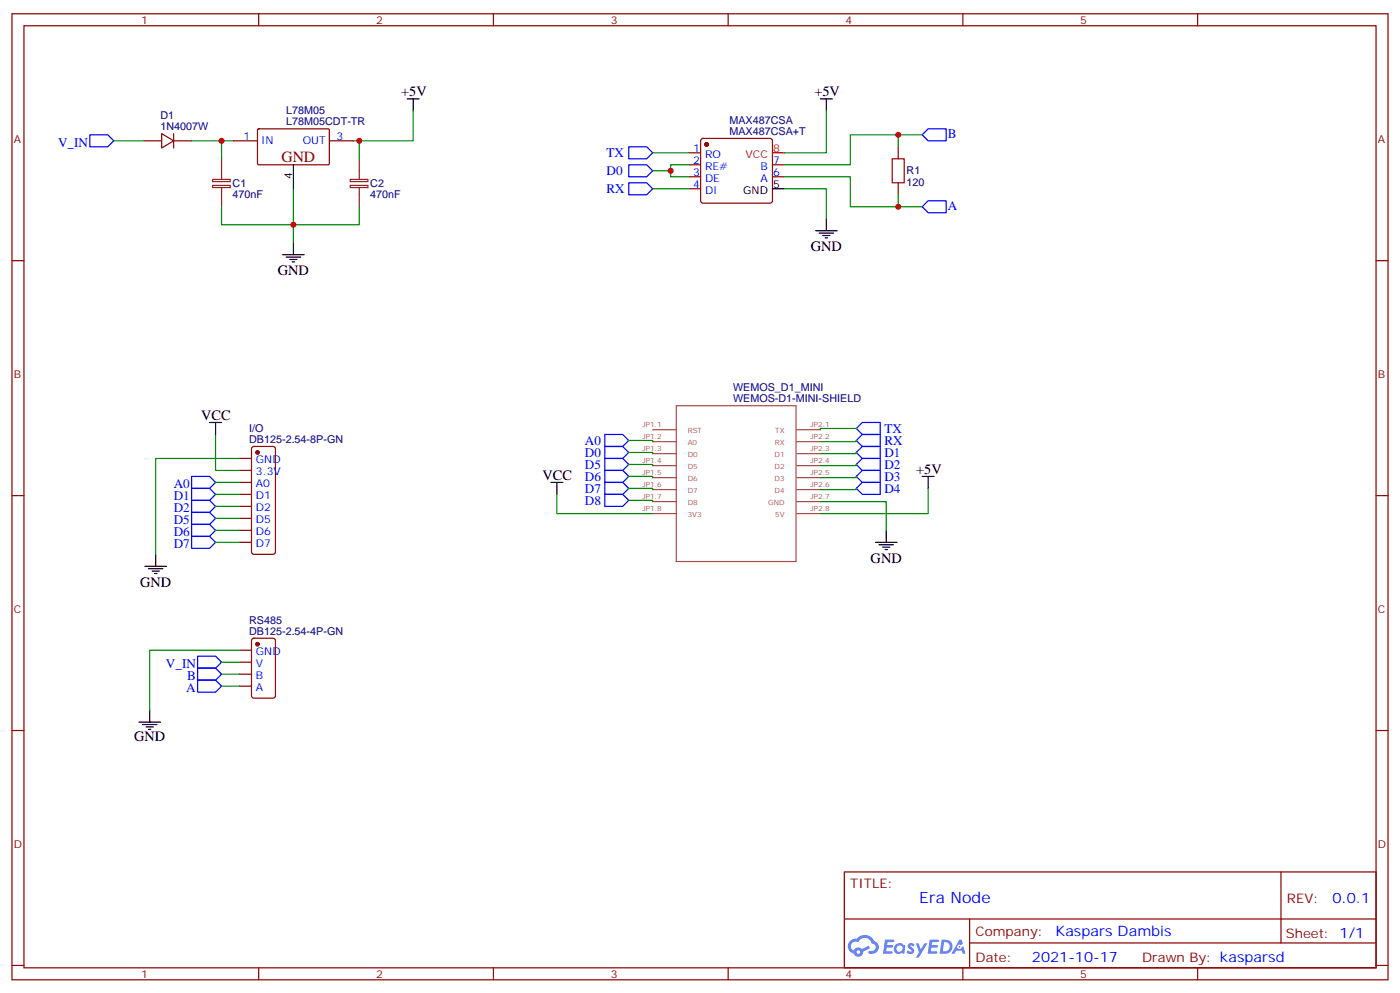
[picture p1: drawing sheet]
<svg xmlns="http://www.w3.org/2000/svg" width="412mm" height="292mm" viewBox="0 0 412 292" stroke-linecap="round" stroke-linejoin="round" font-family="sans-serif">
<g fill="none" stroke="#870000" stroke-width=".35">
<path d="M3.5 4.1h405.4v284.3h-405.4zM7.1 7.6h398.2v277.3h-398.2zM76.2 4.1v3.5M145.3 4.1v3.5M214.5 4.1v3.5M283.6 4.1v3.5M352.8 4.1v3.5M3.5 76.7h3.6M405.3 76.7h3.6M3.5 145.9h3.6M405.3 145.9h3.6M3.5 215h3.6"/>
<path d="M405.3 215h3.6M248.7 256.6h156.6v28.3h-156.6zM377.3 256.7v20.8M248.7 270.5h156.5M285.6 277.5h119.6M285.6 270.5v14.1M3.5 284.2h3.6M76.2 284.9v3.5M145.3 284.9v3.5M214.5 284.9v3.5M283.6 284.9v3.5M352.8 284.9v3.5"/>
<path d="M405.3 284.2h3.6"/>
</g>
<g fill="#5487ff">
<path d="M267.7 277.8a1.22 1.22 0 0 1 1.7 .3l-.4 .6a.47 .47 0 0 0-.3-.4 .47 .47 0 0 0-.5 .1l.1 .3a1.14 1.14 0 0 1 .8 1.7 1.14 1.14 0 0 1-1.9 0l-.2-.2 .5-.5 .7 .4a.29 .29 0 0 0 .3-.2 .29 .29 0 0 0-.2-.4 1.04 1.04 0 0 1-.6-1.7z"/>
<path d="M260.7 276.6h2.4l.3 .2-.2 .5h-1.8l-.1 .9h1.5l.3 .3-.3 .4h-1.6l-.2 1.1 1.7 .1 .2 .3-.2 .3h-2.6z"/>
<path d="M273.8 276.6h2.4l.3 .2-.1 .5h-1.8l-.2 .9h1.6l.3 .3-.4 .4h-1.6l-.1 1.1 1.7 .1 .2 .3-.2 .3h-2.6z"/>
<path d="M282.6 276.6h.7l.3 1.2-.6 .3a.69 .69 0 0 0-1 .3 .69 .69 0 0 0 .4 1 .69 .69 0 0 0 .9-.6l.5-.3 .6 2.2h-.8l-.2-.9h-1.8l-.5 .9h-.8z"/>
<path d="M269.8 277.7h.8l.6 1.8 1.1-1.8h.9l-2.6 4.1h-.8l.9-1.5z"/>
<path d="M277.4 276.6l-.6 4.1h1.3a2.11 2.11 0 0 0 2.5-2.1 2.11 2.11 0 0 0-2.5-2zM278.1 277.3a1.39 1.39 0 0 1 1.7 1.4 1.39 1.39 0 0 1-1.8 1.3h-.3z"/>
<path d="M263.7 278.2a1.54 1.54 0 0 0-.1 2.1 1.54 1.54 0 0 0 2.2 .2l.6 .2 .3-2.3-.2-.2-.4-.1a1.49 1.49 0 0 0-2.4 .1zM264 279.2a.94 .94 0 0 1 1.8 0 .94 .94 0 0 1-1.8 0z"/>
<path d="M250.4 276.9a2.18 2.18 0 0 0 1.1 3.8 1.44 1.44 0 0 0 1.6 .9 1.44 1.44 0 0 0 1.2-1.5l2-1-.5-.7-1.9 .9a1.47 1.47 0 0 0-2.4 .5 1.39 1.39 0 0 1-.7-2 1.39 1.39 0 0 1 2-.4 2.12 2.12 0 0 1 2.2-1.3 2.12 2.12 0 0 1 1.9 1.6 1.14 1.14 0 0 1 1.1 1.5 1.14 1.14 0 0 1-1.7 .7 .43 .43 0 0 0-.5 .3 .43 .43 0 0 0 .4 .5 1.98 1.98 0 0 0 2.5-1.2 1.98 1.98 0 0 0-1.2-2.5 3.1 3.1 0 0 0-5.3-.7l-.9 .1zM252.3 280.2a.55 .55 0 0 1 1.1 0 .55 .55 0 0 1-1.1 0z"/>
<circle cx="282.6" cy="278.7" r=".26"/>
</g>
<g fill="none" stroke="#870000" stroke-width=".35">
<path d="M47.6 39.3l3.6 2.2-3.6 2.1zM51.2 39.3v4.3M75.9 38.1l.3-.2 20.6 .1 .2 .3v10l-.3 .2h-20.7l-.2-.3zM42.3 41.5h5.3M51.2 41.5h5.2M68.8 41.5h7M97 41.5h7.1M202.8 45h3.6M202.8 48.5h3.6M202.8 52h3.6M202.8 55.6h3.6M206.6 41l.5-.3h19.7l.5 .3 .2 .5v17.6l-.2 .5-.5 .2h-19.7l-.5-.2-.2-.5v-17.6z"/>
<path d="M227.5 48.5h3.6M227.5 52h3.6M264.6 43.2v3.5M264.6 53.8v3.5M70.6 134.9h3.5M70.6 138.5h3.5M74.3 131.6l.5-.2h5.6l.5 .2 .2 .5v30.4l-.2 .5-.5 .2h-5.6l-.5-.3-.2-.4v-30.4zM70.6 142h3.5M70.6 145.5h3.5M70.6 149h3.5M70.6 152.6h3.5M70.6 156.1h3.5"/>
<path d="M70.6 159.6h3.5M70.6 191.4h3.5M70.6 194.9h3.5M70.6 198.4h3.5M74.3 188.1l.5-.2h5.6l.7 .4v16.5l-.4 .6-5.9 .1-.7-.5v-16.4zM70.6 202h3.5"/>
</g>
<g fill="#870000" stroke="#870000" stroke-width=".35">
<circle cx="75.8" cy="189.6" r=".53"/>
<circle cx="75.8" cy="133.2" r=".53"/>
<circle cx="208.1" cy="42.5" r=".53"/>
</g>
<g fill="none" stroke="#00f" stroke-width=".35">
<path d="M26.5 39.7h5.2l1.8 1.8-1.8 1.7h-5.2zM271.6 39.7l1.8-1.8h5.3v3.6h-5.3zM185.2 53.8h5.3l1.8 1.8-1.8 1.7h-5.3zM185.2 43.2h5.3l1.8 1.8-1.8 1.7h-5.3zM185.2 48.5h5.3l1.8 1.8-1.8 1.7h-5.3zM271.6 60.9l1.8-1.8h5.3v3.5h-5.3zM178.2 127.9h5.2l1.8 1.7-1.8 1.8h-5.2zM178.2 131.4h5.2l1.8 1.8-1.8 1.7h-5.2zM178.2 134.9h5.2l1.8 1.8-1.8 1.8h-5.2zM178.2 138.5h5.2l1.8 1.7-1.8 1.8h-5.2zM252.2 126.1l1.8-1.7h5.3v3.5h-5.3zM252.2 129.6l1.8-1.7h5.3v3.5h-5.3z"/>
<path d="M252.2 133.2l1.8-1.8h5.3v3.5h-5.3zM252.2 136.7l1.8-1.8h5.3v3.6h-5.3zM56.4 140.2h5.3l1.8 1.8-1.8 1.8h-5.3zM56.4 143.8h5.3l1.8 1.7-1.8 1.8h-5.3zM56.4 147.3h5.3l1.8 1.7-1.8 1.8h-5.3zM56.4 150.8h5.3l1.8 1.8-1.8 1.7h-5.3zM56.4 154.3h5.3l1.8 1.8-1.8 1.8h-5.3zM56.4 157.9h5.3l1.8 1.7-1.8 1.8h-5.3zM178.2 142h5.2l1.8 1.8-1.8 1.7h-5.2zM178.2 145.5h5.2l1.8 1.8-1.8 1.7h-5.2zM252.2 140.2l1.8-1.7h5.3v3.5h-5.3zM254 142h5.3v3.5h-5.3l-1.8-1.7z"/>
<path d="M58.2 196.7h5.3l1.8 1.7-1.8 1.8h-5.3zM58.2 193.1h5.3l1.8 1.8-1.8 1.8h-5.3zM58.2 200.2h5.3l1.8 1.8-1.8 1.7h-5.3z"/>
</g>
<g fill="none" stroke="#000" stroke-width=".35">
<path d="M119.9 29.1h3.6M121.7 29.1v3.5M241.7 29.1h3.5M243.4 29.1v3.5M86.4 48.5v7.1M227.5 55.6h3.6M83.3 75h6.3M84.3 75.7h4.2M85.4 76.4h2.1M86.1 77.1h.7M86.4 71.4v3.6M240.2 67.9h6.4"/>
<path d="M241.3 68.6h4.2M242.4 69.3h2.1M243.1 70h.7M243.4 64.4v3.5M61.7 124.4h3.6M63.5 124.4v3.5M162.3 142h3.5M164 142v3.5M257.9 159.6h6.3M261.1 156.1v3.5M271.6 140.2h3.6M273.4 140.2v3.6"/>
<path d="M42.7 166.7h6.3M43.7 167.4h4.3M44.8 168.1h2.1M45.5 168.8h.7M45.9 163.2v3.5M258.9 160.3h4.3M260 161h2.1M260.7 161.7h.7M40.9 212.5h6.4M42 213.3h4.2M43 214h2.2M43.7 214.7h.7"/>
<path d="M44.1 209v3.5"/>
</g>
<g fill="none" stroke="#008700" stroke-width=".35">
<path d="M121.7 32.6v8.9h-15.9M243.4 32.6v12.4h-12.3M264.6 39.7h-14.1v8.8h-19.4M271.6 39.7h-7v3.5M33.5 41.5h8.8M56.4 41.5h12.4M65.3 41.5v5.2M86.4 55.6v15.8M104.1 41.5h1.7v5.2M192.3 45h10.5M192.3 55.6h10.5M192.3 50.3h5.3"/>
<path d="M202.8 48.5h-5.2v3.5h5.2M231.1 55.6h12.3v8.8M231.1 52h19.4v8.9h14.1M264.6 57.3v3.6h7M65.3 60.9v5.2h40.5v-5.2M63.5 127.9v10.6h7.1M70.6 134.9h-24.7v28.3M185.2 136.7h7.1v.4M185.2 133.2h7.1v.3M185.2 129.6h7.1v.4M252.2 126.1h-10.5v.4M252.2 129.6v.4h-10.5"/>
<path d="M252.2 133.2v.3h-10.5M252.2 136.7v.4h-10.5M63.5 142h7.1M63.5 145.5h7.1M63.5 149h7.1M63.5 152.6h7.1M63.5 156.1h7.1M63.5 159.6h7.1M164 145.5v5.7h28.3M185.2 147.3h7.1v.3M185.2 143.8h7.1v.3M185.2 140.2h7.1v.4"/>
<path d="M241.7 147.6h19.4v8.5M252.2 140.2v.4h-10.5M252.2 143.8v.3h-10.5M273.4 143.8v7.4h-31.7M65.3 194.9h5.3M65.3 198.4h5.3M70.6 191.4h-26.5v17.6M65.3 202h5.3"/>
</g>
<path d="M62.6 52.8h5.2v.6h-5.2zM62.6 54.6h5.2v.6h-5.2zM65.3 46.7v6M65.3 55.2v5.7M103.2 52.8h5.2v.6h-5.2zM103.2 54.6h5.2v.6h-5.2zM105.8 46.7v6M105.8 55.2v5.7" fill="none" stroke="#8c2424" stroke-width=".35"/>
<path d="M227.5 45h3.6" fill="none" stroke="#f00" stroke-width=".35"/>
<g fill="none" stroke="#a64a4a" stroke-width=".35">
<path d="M199.2 119.4h35.3v45.9h-35.3zM192.3 126.5h6.9M192.3 130h6.9M192.3 133.5h6.9M192.3 137.1h6.9M234.7 126.5h7M234.7 130h7M234.7 133.5h7M234.7 137.1h7M192.3 140.6h6.9M192.3 144.1h6.9M192.3 147.6h6.9"/>
<path d="M192.3 151.2h6.9M234.7 140.6h7M234.7 144.1h7M234.7 147.6h7M234.7 151.2h7"/>
</g>
<path d="M262.8 46.7h3.5v7.1h-3.5z" fill="none" stroke="#a10000" stroke-width=".35"/>
<g fill="#c00">
<circle cx="86.4" cy="66.1" r=".88"/>
<circle cx="65.3" cy="41.5" r=".88"/>
<circle cx="197.6" cy="50.3" r=".88"/>
<circle cx="105.8" cy="41.5" r=".88"/>
<circle cx="264.6" cy="60.9" r=".88"/>
<circle cx="264.6" cy="39.7" r=".88"/>
</g>
<text font-size="4.6" fill="#800" x="82.9" y="47.8">GND</text>
<text font-size="4.6" fill="#00f" x="270.8" y="265.7">Era Node</text>
<g font-size="4.2">
<text x="118.2" y="28.4">+5V</text>
<text x="239.9" y="28.4">+5V</text>
<text x="238.8" y="73.9">GND</text>
<text x="81.8" y="81">GND</text>
<text x="59.3" y="123.6">VCC</text>
<text x="159.8" y="141.3">VCC</text>
<text x="269.9" y="139.5">+5V</text>
<text x="256.5" y="165.7">GND</text>
<text x="41.3" y="172.7">GND</text>
<text x="39.5" y="218.2">GND</text>
</g>
<g font-size="4.2" fill="#00f">
<text x="392.5" y="265.9">0.0.1</text>
<text x="310.9" y="275.5">Kaspars Dambis</text>
<text x="304" y="283.3">2021-10-17</text>
</g>
<g font-size="3.9" fill="#00f">
<text x="279.2" y="40.5">B</text>
<text x="17.1" y="43.2">V_IN</text>
<text x="178.7" y="46.3">TX</text>
<text x="178.7" y="51.6">D0</text>
<text x="178.7" y="56.9">RX</text>
<text x="279.2" y="61.7">A</text>
<text x="172.3" y="130.9">A0</text>
<text x="260.5" y="127.4">TX</text>
<text x="260.5" y="130.9">RX</text>
<text x="172.3" y="134.4">D0</text>
<text x="172.3" y="138">D5</text>
<text x="260.5" y="134.4">D1</text>
<text x="260.5" y="137.9">D2</text>
<text x="51.2" y="143.8">A0</text>
<text x="172.3" y="141.5">D6</text>
<text x="260.5" y="141.5">D3</text>
<text x="51.2" y="147.3">D1</text>
<text x="172.3" y="145">D7</text>
<text x="172.3" y="148.5">D8</text>
<text x="260.5" y="145">D4</text>
<text x="51.2" y="150.8">D2</text>
<text x="51.2" y="154.3">D5</text>
<text x="51.2" y="157.9">D6</text>
<text x="51.2" y="161.4">D7</text>
<text x="48.9" y="196.7">V_IN</text>
<text x="54.9" y="203.7">A</text>
<text x="55.1" y="200.2">B</text>
</g>
<g font-size="3.9" fill="#800">
<text x="250.5" y="261.2">TITLE:</text>
<text x="379.1" y="265.9">REV:</text>
<text x="287.4" y="275.4">Company:</text>
<text x="378.7" y="276">Sheet: 1/1</text>
<text x="287.4" y="283.1">Date:</text>
<text x="336.4" y="283.2">Drawn By: kasparsd</text>
</g>
<g font-size="3.2" fill="#800">
<text x="41.6" y="7.1">1</text>
<text x="110.8" y="7.1">2</text>
<text x="179.9" y="7.1">3</text>
<text x="249.1" y="7.1">4</text>
<text x="318.2" y="7.1">5</text>
<text x="4.1" y="42.2">A</text>
<text x="405.9" y="42.2">A</text>
<text x="4.1" y="111.3">B</text>
<text x="405.9" y="111.3">B</text>
<text x="4.1" y="180.4">C</text>
<text x="405.9" y="180.4">C</text>
<text x="4.1" y="249.6">D</text>
<text x="405.9" y="249.6">D</text>
<text x="41.6" y="287.9">1</text>
<text x="110.8" y="287.9">2</text>
<text x="179.9" y="287.9">3</text>
<text x="249.1" y="287.9">4</text>
<text x="318.2" y="287.9">5</text>
</g>
<g font-size="3.2" fill="#000080">
<text x="47.3" y="35.1">D1</text>
<text x="84.3" y="33.6">L78M05</text>
<text x="47.3" y="38.3">1N4007W</text>
<text x="84.3" y="36.7">L78M05CDT-TR</text>
<text x="214.9" y="39.7">MAX487CSA+T</text>
<text x="214.9" y="36.6">MAX487CSA</text>
<text x="267.1" y="51.3">R1</text>
<text x="68.5" y="58.1">470nF</text>
<text x="68.5" y="55">C1</text>
<text x="109.1" y="58.1">470nF</text>
<text x="109.1" y="55">C2</text>
<text x="267.1" y="54.6">120</text>
<text x="215.9" y="118.4">WEMOS-D1-MINI-SHIELD</text>
<text x="215.9" y="115">WEMOS_D1_MINI</text>
<text x="73.4" y="130.4">DB125-2.54-8P-GN</text>
<text x="73.4" y="127.2">I/O</text>
<text x="73.4" y="183.6">RS485</text>
<text x="73.4" y="186.8">DB125-2.54-4P-GN</text>
</g>
<g font-size="3.2" fill="#00f">
<text x="71.7" y="41.1">1</text>
<text x="99.1" y="41.1">3</text>
<text x="76.9" y="42.5">IN</text>
<text x="89.2" y="42.5">OUT</text>
<text x="204.2" y="44.6">1</text>
<text x="207.7" y="46.4">RO</text>
<text x="204.2" y="48.2">2</text>
<text x="204.2" y="51.7">3</text>
<text x="207.7" y="49.9">RE#</text>
<text x="207.7" y="53.4">DE</text>
<text x="224.1" y="49.9">B</text>
<text x="224.1" y="53.4">A</text>
<text x="227.7" y="51.7">6</text>
<text x="227.7" y="48.2">7</text>
<text x="204.2" y="55.2">4</text>
<text x="207.7" y="57">DI</text>
<text x="75.4" y="136.3">GND</text>
<text x="75.4" y="139.9">3.3V</text>
<text x="75.4" y="143.4">A0</text>
<text x="75.4" y="146.9">D1</text>
<text x="75.4" y="150.5">D2</text>
<text x="75.4" y="154">D5</text>
<text x="75.4" y="157.5">D6</text>
<text x="75.4" y="161">D7</text>
<text x="75.4" y="192.8">GND</text>
<text x="75.4" y="196.3">V</text>
<text x="75.4" y="199.8">B</text>
<text x="75.4" y="203.4">A</text>
</g>
<g font-size="3.2" fill="#f00">
<text x="219.6" y="46.4">VCC</text>
<text x="227.7" y="44.6">8</text>
</g>
<g font-size="3.2">
<text x="86.1" y="52.6" transform="rotate(-90 86.1 52.6)">4</text>
<text x="219" y="57">GND</text>
<text x="227.7" y="55.2">5</text>
</g>
<g font-size="2.1" fill="#a54b4b">
<text x="189.2" y="125.8">JP1.1</text>
<text x="238.8" y="125.8">JP2.1</text>
<text x="189.2" y="129.3">JP1.2</text>
<text x="202.6" y="127.5">RST</text>
<text x="202.6" y="131">A0</text>
<text x="228.2" y="131">RX</text>
<text x="228.4" y="127.5">TX</text>
<text x="238.8" y="129.3">JP2.2</text>
<text x="189.2" y="132.8">JP1.3</text>
<text x="189.2" y="136.4">JP1.4</text>
<text x="202.6" y="134.6">D0</text>
<text x="228.2" y="134.6">D1</text>
<text x="238.8" y="132.8">JP2.3</text>
<text x="238.8" y="136.4">JP2.4</text>
<text x="189.2" y="139.9">JP1.5</text>
<text x="189.2" y="143.4">JP1.6</text>
<text x="202.6" y="138.1">D5</text>
<text x="202.6" y="141.6">D6</text>
<text x="228.2" y="138.1">D2</text>
<text x="228.2" y="141.6">D3</text>
<text x="238.8" y="139.9">JP2.5</text>
<text x="238.8" y="143.4">JP2.6</text>
<text x="189.2" y="146.9">JP1.7</text>
<text x="202.6" y="145.2">D7</text>
<text x="202.6" y="148.7">D8</text>
<text x="226.3" y="148.7">GND</text>
<text x="228.2" y="145.2">D4</text>
<text x="238.8" y="146.9">JP2.7</text>
<text x="189.2" y="150.5">JP1.8</text>
<text x="202.6" y="152.2">3V3</text>
<text x="228.3" y="152.2">5V</text>
<text x="238.8" y="150.5">JP2.8</text>
</g>
</svg>
